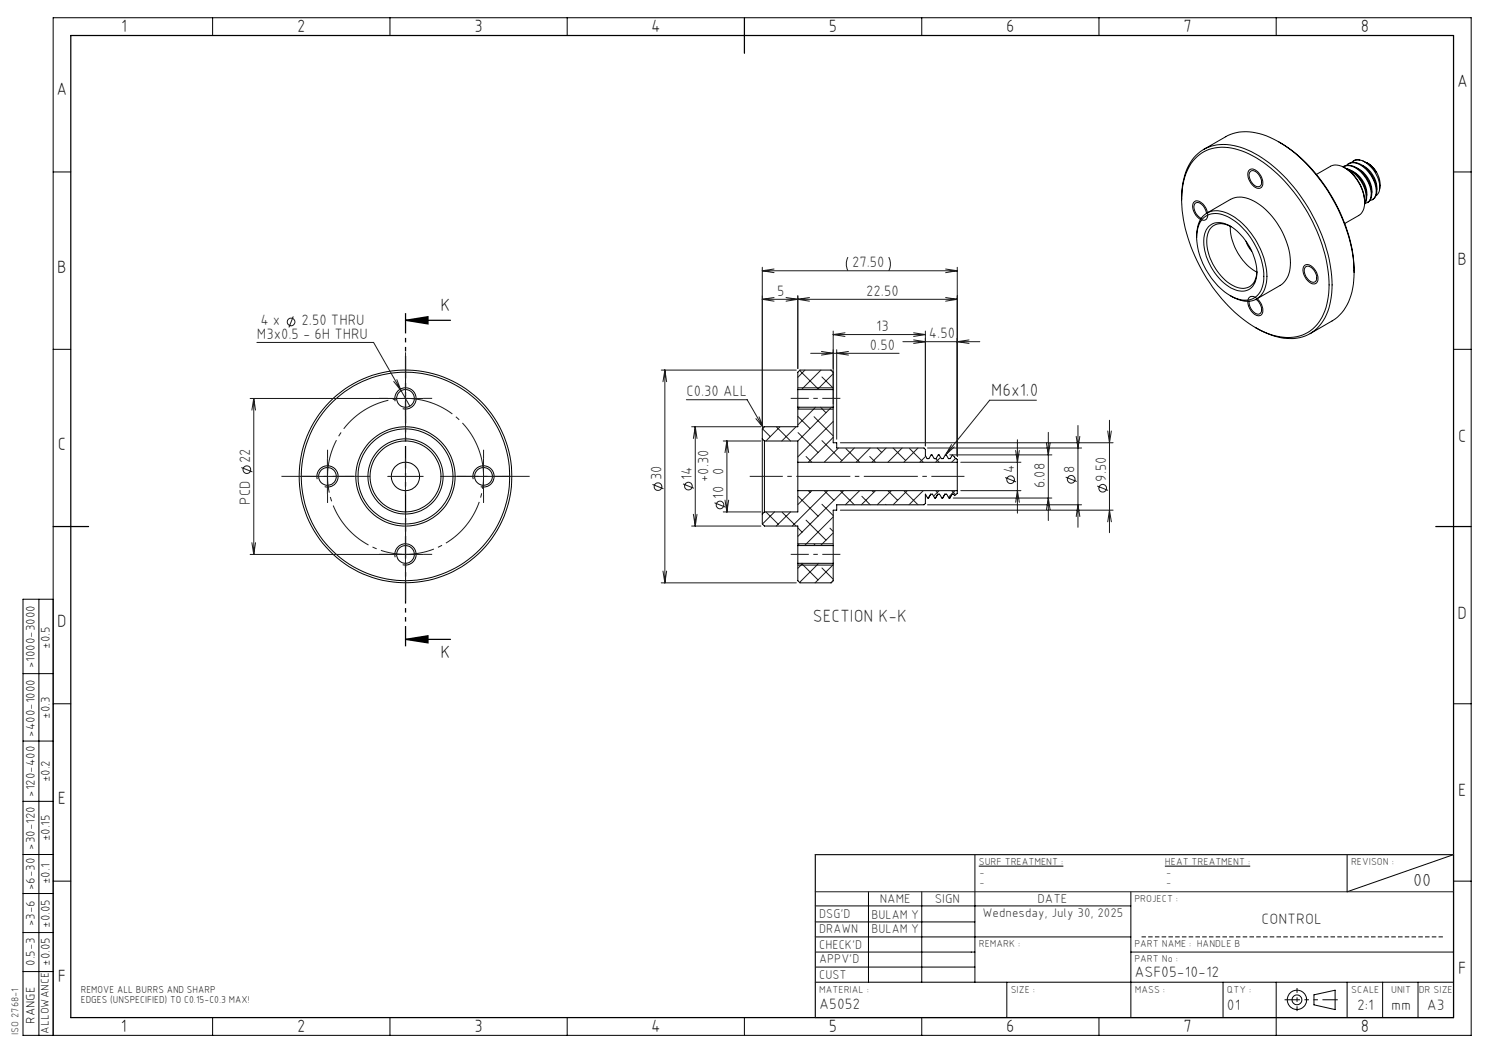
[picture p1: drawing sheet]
<svg xmlns="http://www.w3.org/2000/svg" width="420mm" height="297mm" viewBox="0 0 420 297" stroke-linecap="round" stroke-linejoin="round" font-family="sans-serif">
<g fill="none" stroke="#000" stroke-width=".28">
<path d="M60 5v5M110 5v5M160 5v5M260 5v5M310 5v5M360 5v5M15 48.5h5M333.3 56.4a16.7 16.7 0 0 1 4.7-13.2 12 12 0 0 1 12-1.6 37.3 37.3 0 0 1 18.2 15.7 43 43 0 0 1 7.4 25.4 14 14 0 0 1-5.9 11.3 13.7 13.7 0 0 1-12.6-.1l-3-1.5M336.7 57.1a1.76 1.76 0 0 1 2.7 .5 3.3 3.3 0 0 1 .7 4.3 2.84 2.84 0 0 1-3.3-2.2l-.4-1.3zM337 44.8a11.7 11.7 0 0 1 13.3-2.2 38.1 38.1 0 0 1 17.9 16.2 39.9 39.9 0 0 1 6.4 24.9 12.1 12.1 0 0 1-8 11.1 16.9 16.9 0 0 1-13.3-2.9 46.3 46.3 0 0 1-20-34.9 17.4 17.4 0 0 1 3.7-12.2zM339.5 42.2l6.3-3.6a13.9 13.9 0 0 1 13.4 .6 43.4 43.4 0 0 1 18.7 20.8 40.9 40.9 0 0 1 4.1 16.8M352.3 48a2.13 2.13 0 0 1 3.1 1.2 2.8 2.8 0 0 1 .1 3.8 2.96 2.96 0 0 1-3.2-2.3l-.3-1.3z"/>
<path d="M352.6 48.4a1.81 1.81 0 0 1 2.6 1.2 2.14 2.14 0 0 1 0 3 2.86 2.86 0 0 1-2.8-2.7l-.1-.7zM360.8 40a45.9 45.9 0 0 1 20 27.6 33.5 33.5 0 0 1 1.2 9.2M371.3 49.2l4-2.3a4.8 4.8 0 0 1 5.4 1.5 12.5 12.5 0 0 1 4.2 8.7M378.8 47.1l.1-.1a4.2 4.2 0 0 1 5 1.5 8.1 8.1 0 0 1 2.6 7.6 1.79 1.79 0 0 1-1.5 1.3M378.9 47h.1a3.6 3.6 0 0 1 4.2 .7 9.1 9.1 0 0 1 3.7 7.5 2.06 2.06 0 0 1-1.2 1.9M379.3 47.3a11.8 11.8 0 0 1 5.6 9.8M379.6 47.5a8.4 8.4 0 0 1 5.7 9.4l-.4 .6M379.8 46.7a3.3 3.3 0 0 1 4.6 .3 9.3 9.3 0 0 1 3.8 7.5 2.09 2.09 0 0 1-1.8 2M379.9 47.7a8.7 8.7 0 0 1 5.2 9.2l-.2 .4M380.3 46.2h.1a3.6 3.6 0 0 1 4.2 .6 9.3 9.3 0 0 1 3.7 7.6 2.31 2.31 0 0 1-1.2 1.9M381.4 48.2a7.4 7.4 0 0 1 4.1 6.9M382.8 47.4a7.4 7.4 0 0 1 4.1 6.9"/>
<path d="M383.5 45.1l-.7-.1-1.1 .4M383.5 45.1a2.39 2.39 0 0 0-2.3 .8M383.5 45.1a8.3 8.3 0 0 1 5.5 9l-.9 1M384.2 46.6a7.4 7.4 0 0 1 4.1 6.8M384.5 45.4l2 1.2 1.7 2a6.4 6.4 0 0 0-3-2.8M384.9 57.1a4.1 4.1 0 0 1-1.6 3.7l-4 2.2M385.3 45.8a7.1 7.1 0 0 1 3.9 7.4M410 48.5h5M337.5 67a7.4 7.4 0 0 1 3.1-7 8 8 0 0 1 8.4 1.8 21.4 21.4 0 0 1 8.3 17.7 5.5 5.5 0 0 1-7.6 5.1l-2.7-1.2M339.3 61.7a5.8 5.8 0 0 1 6.9-.6 20.3 20.3 0 0 1 10.2 18.3 5.4 5.4 0 0 1-8.2 4.6 20.3 20.3 0 0 1-10.5-15 9.2 9.2 0 0 1 1.6-7.3zM340.3 60.2a3.2 3.2 0 0 0-2.8-3.1 1.68 1.68 0 0 0-.4 2.6l.6 1 1.1 .9M340.5 60.1l6.6-3.9a7 7 0 0 1 7.2 .8 21.3 21.3 0 0 1 9.6 18.6 6.4 6.4 0 0 1-2.8 4.9l-6.7 3.8"/>
<path d="M340.9 63.9a4.9 4.9 0 0 1 6.3 0 16.1 16.1 0 0 1 7.2 14.2 4.3 4.3 0 0 1-6.6 3.4 15.7 15.7 0 0 1-8.1-15l.6-1.7zM347 63.8a15.5 15.5 0 0 0 7.5 13M347.2 63.9a4.3 4.3 0 0 0-6.1 1 11 11 0 0 0 1.4 10.3 10.9 10.9 0 0 0 8.2 6.1 4.2 4.2 0 0 0 3.8-4.8M351.5 68l.5 1.4 1.1 1.4M368 74.9a2.37 2.37 0 0 1 3.1 1.5 2.67 2.67 0 0 1 0 3.6 2.96 2.96 0 0 1-3.2-2.3l-.4-1.8zM368.2 75.3a1.88 1.88 0 0 1 2.6 1.2 2.18 2.18 0 0 1 0 3 2.96 2.96 0 0 1-2.9-3zM382 76.8a15.9 15.9 0 0 1-5.4 13.2l-7.1 4.1M15 98.5h5M352.3 84a1.73 1.73 0 0 1 2.6 .6 3.3 3.3 0 0 1 .8 4.3 2.84 2.84 0 0 1-3.4-2.3l-.3-1.3zM354.3 84.4a3.4 3.4 0 0 1 1.3 3.8 1.44 1.44 0 0 1-2.3-.5 3.7 3.7 0 0 1-.9-2.7M410 98.5h5M111.5 113.2a3 3 0 0 1 2.6-3.8 3 3 0 0 1 3.3 3.2 3 3 0 0 1-3.8 2.7"/>
<path d="M225 109.9v5M225 109.9v-4.9l.6-.6h8.8l.6 .6v4.9M225 114.9v5.5h-9.4l-.6 .6v2.8M225 114.9h10M225 109.9h10M225 109.4h10M225 115.4h10M235 114.9v10h1v1.5h24.6l.4 .4v1.7a1.06 1.06 0 0 0 1 .9l.6-1.1h.3l.6 1.1h.5l.7-1.1h.2l.6 1.1h.5l.6-1.1h.3l.6 1.1h.5l.6-1.1 .9 1.1 .5 .2v.8M235 109.9v5M89.5 135.1a3 3 0 0 1 2.6-3.7 3 3 0 0 1 3.3 3.2 3 3 0 0 1-3.8 2.7M133.5 135.1a2.99 2.99 0 0 1 2.6-3.7 2.99 2.99 0 0 1 3.3 3.2 2.99 2.99 0 0 1-3.8 2.7M215 123.8v21.2"/>
<path d="M215 123.8l.6 .6M215.6 124.4v20M215.6 124.4h9.4v6M225 130.4v8M225 138.4h45M225 130.4h45M225 138.4v6h-9.4M262.5 139.4l-.6 1M262.5 139.4h.5l.6 1.1h.3M262.5 139.4l-.6 1.1M264.5 139.4l-.6 1M266.5 139.4l-.6 1"/>
<path d="M266.5 139.4h.5l.7 1.1h.2M266.5 139.4l-.6 1.1M268.5 139.4l-.6 1M268.5 139.4l-.6 1.1M270 130.4v8M270 138.4v.8l-.7 .6-.3-.4h-.5M111.5 157.2a2.99 2.99 0 0 1 2.6-3.8 2.99 2.99 0 0 1 3.3 3.2 2.99 2.99 0 0 1-3.8 2.7M215 145v2.8l.6 .6h9.4v5.5M215.6 144.4l-.6 .6M225 153.9v5M225 158.9v4.9l.6 .6h8.8l.6-.6v-4.9M225 153.9h10"/>
<path d="M225 158.9h10M225 153.4h10M225 159.4h10M235 153.9v5M261.9 140.5h-.2l-.7-1.1v2.6l-.4 .4h-24.6v1.5h-1v10M261.9 140.4v.1M263.9 140.5l.6-1.1h.5l.6 1.1h.3M263.9 140.4v.1M265.9 140.4v.1M267.9 140.4v.1M11 169v123M15 169h-8.5v123h408.5v-287h-400v287"/>
<path d="M6.5 190h8.5M15 198.5h5M410 198.5h5M6.5 209h8.5M6.5 226h8.5M6.5 241h8.5M6.5 252h8.5M15 248.5h5M230 255.5h89M245 251.5v25.5M260 251.5v25.5M275 241v36"/>
<path d="M276.1 244.3h23.8M319 251.5v35.5M328.6 244.3h24.1M380 241v10.5l30-10.5v46h-180M410 248.5h5M6.5 274h8.5M6.5 263h8.5M230 268.5h45M230 277h180M230 272.8h45M230 260h45M230 264.3h89"/>
<path d="M284 277v10M319 268.5h91M345 277v10M360 277v15M380 277v10M390 277v10M400 277v10M60 287v5M110 287v5M160 287v5M210 287v5M260 287v5"/>
<path d="M310 287v5M370.6 280.6l6-1.3v5.5l-6-1.4z"/>
<circle cx="114.4" cy="112.4" r="2.51"/>
<circle cx="92.4" cy="134.4" r="2.49"/>
<circle cx="114.4" cy="134.4" r="29.4"/>
<circle cx="114.4" cy="134.4" r="4"/>
<circle cx="114.4" cy="134.4" r="30"/>
<circle cx="114.4" cy="134.4" r="13.4"/>
<circle cx="114.4" cy="134.4" r="14"/>
<circle cx="114.4" cy="134.4" r="10"/>
<circle cx="114.4" cy="134.4" r="10.6"/>
<circle cx="136.4" cy="134.4" r="2.5"/>
<circle cx="114.4" cy="156.4" r="2.5"/>
<circle cx="365.8" cy="282" r="1.38"/>
<circle cx="365.8" cy="282" r="2.72"/>
</g>
<g fill="none" stroke="#191924" stroke-width=".28">
<path d="M215 75.4v44.6M215 76.4h55M215 76.4l3.3 .5M218.3 75.9l-3.3 .5M239.2 72.5l-.5 1.5v.9l.5 1.5M250.7 72.5l.4 1.5-.1 1.5-.3 .9M266.7 75.9l3.3 .5M270 75.4v53.2M270 76.4l-3.3 .5M72.5 96.6h32.9l10.2 17.9M82.7 89.2l-1.2 3.2M215 84.4h55"/>
<path d="M215 84.4l3.3 .5M218.3 83.9l-3.3 .5M221.7 83.9l3.3 .5M225 83.4v20.6M225 84.4l3.3 .5M225 84.4l-3.3 .5M228.3 83.9l-3.3 .5M228.7 99.7h24.9M231.7 99.1l3.3 .6-3.3 .5M235 93.4v20.5M235 94.4h26M235 94.4l3.3 .5"/>
<path d="M236 98.6v25.3M238.3 93.9l-3.3 .5M239.3 99.1l-3.3 .6 3.3 .5M254.7 96.4h21.7M257.7 95.9l3.3 .5-3.3 .5M257.7 93.9l3.3 .5M261 93.4v32.4M261 94.4l-3.3 .5M266.7 83.9l3.3 .5M270 84.4l-3.3 .5M273.3 95.9l-3.3 .5 3.3 .5M70.6 112.4h48.8"/>
<path d="M71.6 112.4v44M71.6 112.4l.5 3.3M71.6 112.4l-.6 3.3M111.9 107.1l1.2 3.1-2-2.6M114.4 107.4v10M186.5 104.4h38.1M187.5 104.4v60M187.5 104.4l.5 3.3M187.5 104.4l-.5 3.3M193.6 112.7h17.1l4.6 8M213.2 118.1l2.1 2.6M214.1 117.6l1.2 3.1"/>
<path d="M225 117.4l3.5 3.5M225.5 114.9l-.5 .5M225.5 104.5l5.3 5.2M227 104.4l-2 2M229.6 117.5l5.4 5.4M230 114.9l-5 5M231.5 114.9l1.5 1.5M231.6 104.4l-5.5 5.5M231.8 106.3l3.2 3.2M234.4 104.4l.6 .6M234.5 114.9l-9.5 9.5M235 118.9l-10 10"/>
<path d="M235 105.4l-4.5 4.5M292.3 112.9h-13.1l-12.5 15.4M312.9 118.5v31.7M68.1 131.9l3.1 1.2M87.4 134.4h10M92.4 129.4v10M109.4 134.4h10M114.4 129.4v10M131.4 134.4h10M136.4 129.4v10M184 136.6l3.1 1.3M192.7 136.5l3 1.2"/>
<path d="M195.1 120.4h19.5M196.1 120.4v28M196.1 120.4l.5 3.3M196.1 120.4l-.5 3.3M204 124.4h10.6M205 124.4v20M205 124.4l.5 3.3M205 124.4l-.5 3.3M215.1 120.9l2.2 2.3M219 120.4l4 4M220 120.4l-4 4M224.5 120.4l-4 4"/>
<path d="M225.1 122l5.7 5.6M225.1 140l5.7 5.6M227.4 128.8l1.6 1.6M228 138.4l.5 .4M229 138.4l-4 3.9M231.8 124.3l5.7 5.6M232.5 138.4l2.7 2.7M233.5 138.4l-10 10M235 123.4l-7 7M236.5 126.4l-4 4M237 138.4l4 4M237 124.9h77"/>
<path d="M237.9 138.4l-12.9 12.9M238.6 126.5l3.9 3.9M241 126.4l-4 4M242.5 138.4l-4.1 4M243.1 140l2.4 2.4M245.3 128.8l1.6 1.6M245.5 126.4l-4 4M246 138.4l.5 .4M246.9 138.4l-3.9 4M247.4 126.4l1.3 1.2M249.9 126.4l-3.9 4M250.4 138.4l2.8 2.7"/>
<path d="M251.4 138.4l-4 4M251.9 126.4l3.5 3.5M254.5 126.4l-4.1 4M255 138.4l3.9 4M255.9 138.4l-4 4M256.5 126.5l3.9 3.9M258.9 126.4l-3.9 4M260.4 138.4l-4 4M261.1 128.7l-1.7 1.7M261.6 126.4h43.5M263.9 129.4l1 1M263.9 138.4l.5 .4"/>
<path d="M264.9 138.4l-1.6 1.5M265.3 129l-1.4 1.4M267.9 128.3h28.8M268.4 125.4l-1.7 2.9M268.4 138.4l1.2 1.2M269.2 126l-2.5 2.3M269.4 138.4l-1.9 1.9M269.5 129.3l-1.1 1.1M271 130.4h17M271 138.4h17M283.5 134.7l3.1 1.2M286.5 127.1l.5 3.3 .5-3.3"/>
<path d="M287 124v20.7M295.2 125l.5 3.3 .5-3.3M295.7 122v24.8M300.6 134.6l3.1 1.2M303.6 123.1l.5 3.3 .5-3.3M304.1 120v28.7M309.5 137.1l3.1 1.2M312.5 121.6l.4 3.3 .6-3.3M70.6 156.4h48.8M71 153.1l.6 3.3M72.1 153.1l-.5 3.3M114.4 151.4v10"/>
<path d="M195.1 148.4h19.5M195.6 145.1l.5 3.3M196.6 145.1l-.5 3.3M201.5 141.8l3.1 1.2M204 144.4h10.6M204.5 141.1l.5 3.3M205.5 141.1l-.5 3.3M216 144.4l3.5 3.4M218.5 144.4l-3.4 3.4M220.6 144.5l3.9 3.9M223 144.4l-4 4M225 153.3l.5 .6"/>
<path d="M225 148.9l1.2 1.2M226.1 158.9l4.7 4.7M226.4 158.9l-1.4 1.4M227.4 146.7l5.6 5.6M229.6 153.5l.4 .4M230.9 158.9l-5.4 5.4M231.8 142.2l3.2 3.2M234.1 149l.9 .9M235 150.3l-3.5 3.6M235 159.3l-5.1 5.1M235 145.8l-8.1 8.1M237 143.9h77"/>
<path d="M249.8 142.2l.1 .2M261.6 142.4h43.5M268.9 140.5h27.8M286.5 141.7l.5-3.3 .5 3.3M295.2 143.8l.5-3.3 .5 3.3M303.6 145.7l.5-3.3 .5 3.3M312.5 147.2l.4-3.3 .6 3.3M186.5 164.4h38.1M187 161.1l.5 3.3M188 161.1l-.5 3.3M231.8 160.2l3.2 3.2M235 163.8l-.6 .6"/>
<path d="M230 251.5h180"/>
<circle cx="82.1" cy="90.8" r="1.08"/>
<circle cx="69.6" cy="132.5" r="1.07"/>
<circle cx="185.6" cy="137.3" r="1.08"/>
<circle cx="194.2" cy="137.1" r="1.08"/>
<circle cx="285.1" cy="135.3" r="1.08"/>
<circle cx="302.2" cy="135.2" r="1.07"/>
<circle cx="311" cy="137.7" r="1.08"/>
<circle cx="203.1" cy="142.4" r="1.07"/>
</g>
<path d="M20 10h390v277h-390zM210 5v10M114.4 90.3l6.3-1v2.1zM114.4 90.3h12.7M15 148.5h10M405 148.5h10M114.4 180.3l6.3-1v2zM114.4 180.3h12.7" fill="none" stroke="#000" stroke-width=".35"/>
<path d="M135.4 127.9a22 22 0 0 0-36.8-8.9 22 22 0 0 0 10 36.6 22 22 0 0 0 27.2-26.4l-.4-1.3" fill="none" stroke="#191924" stroke-width=".28" stroke-dasharray="15.2 1.3 1.3 1.3" stroke-dashoffset="5.2" stroke-linecap="butt"/>
<path d="M114.4 88.3v94" fill="none" stroke="#000" stroke-width=".35" stroke-dasharray="6.3 1.3 1.3 1.3 1.3 1.3" stroke-dashoffset=".6" stroke-linecap="butt"/>
<path d="M272 134.4h-60.5" fill="none" stroke="#191924" stroke-width=".28" stroke-dasharray="15.2 1.3 1.3 1.3" stroke-dashoffset="5.9" stroke-linecap="butt"/>
<path d="M237 112.4h-14M237 156.4h-14" fill="none" stroke="#191924" stroke-width=".28" stroke-dasharray="15.2 1.3 1.3 1.3" stroke-dashoffset="10.1" stroke-linecap="butt"/>
<path d="M365.9 278.7v6.5" fill="none" stroke="#000" stroke-width=".28" stroke-dasharray="15.2 1.3 1.3 1.3" stroke-dashoffset="13.9" stroke-linecap="butt"/>
<path d="M407 264.3h-85" fill="none" stroke="#000" stroke-width=".28" stroke-dasharray="1.3 .6" stroke-linecap="butt"/>
<path d="M377.4 282h-15.1" fill="none" stroke="#000" stroke-width=".28" stroke-dasharray="6.3 1.3 1.3 1.3 1.3 1.3" stroke-dashoffset="2" stroke-linecap="butt"/>
<path d="M104.4 134.4h-25M114.4 124.4v-25M124.4 134.4h25M114.4 144.4v25" fill="none" stroke="#191924" stroke-width=".28" stroke-dasharray="15.2 1.3 1.3 1.3" stroke-dashoffset="4.6" stroke-linecap="butt"/>
<g fill="none" stroke="#191924" stroke-width=".28" stroke-dasharray="15.2 1.3 1.3 1.3" stroke-linecap="butt">
<path d="M109.4 112.4h-2.5M114.4 107.4v-2.5M114.4 117.4v2.5M119.4 112.4h2.5M87.4 134.4h-2.5M92.4 129.4v-2.5M92.4 139.4v2.5M97.4 134.4h2.5M131.4 134.4h-2.5M136.4 129.4v-2.5M136.4 139.4v2.5M141.4 134.4h2.5"/>
<path d="M109.4 156.4h-2.5M114.4 151.4v-2.5M119.4 156.4h2.5M114.4 161.4v2.5"/>
</g>
<path d="M410 241h-180v46" fill="none" stroke="#191924" stroke-width=".35"/>
<path d="M114.4 90.3l6.3-1v2.1zM114.4 180.3l6.3-1v2z" fill="#000"/>
<g font-size="5">
<text x="34.2" y="9.1">1</text>
<text x="83.8" y="9.1">2</text>
<text x="133.8" y="9.1">3</text>
<text x="183.7" y="9.1">4</text>
<text x="233.8" y="9.1">5</text>
<text x="283.8" y="9.1">6</text>
<text x="333.8" y="9.1">7</text>
<text x="383.8" y="9.1">8</text>
<text x="16" y="26.9">A</text>
<text x="411" y="24.6">A</text>
<text x="16.2" y="76.9">B</text>
<text x="411.2" y="74.6">B</text>
<text x="124.3" y="87.7">K</text>
<text x="411.3" y="124.6">C</text>
<text x="16.3" y="126.9">C</text>
<text x="16.2" y="176.9">D</text>
<text x="411.2" y="174.6">D</text>
<text x="124.3" y="185.7">K</text>
<text x="16.3" y="226.9">E</text>
<text x="411.3" y="224.6">E</text>
<text x="411.3" y="274.6">F</text>
<text x="16.3" y="276.9">F</text>
<text x="34.1" y="291.1">1</text>
<text x="83.8" y="291.1">2</text>
<text x="133.8" y="291.1">3</text>
<text x="183.7" y="291.1">4</text>
<text x="233.8" y="291.1">5</text>
<text x="283.8" y="291.1">6</text>
<text x="333.8" y="291.2">7</text>
<text x="383.8" y="291.2">8</text>
</g>
<g font-size="5" fill="#191924">
<text x="279.6" y="111.7">M6x1.0</text>
<text x="229.3" y="175.5">SECTION K-K</text>
</g>
<text font-size="4.9" fill="#191924" x="398.6" y="249.9">00</text>
<g font-size="4.2" fill="#191924">
<text x="240.4" y="75.4">27.50</text>
<text x="219.2" y="83.4">5</text>
<text x="244.3" y="83.4">22.50</text>
<text x="72.5" y="95.6">M3x0.5 - 6H THRU</text>
<text x="73.4" y="91.7">4 x</text>
<text x="85.1" y="91.7">2.50 THRU</text>
<text x="247.1" y="93.4">13</text>
<text x="262" y="95.4">4.50</text>
<text x="245.4" y="98.6">0.50</text>
<text x="193.6" y="111.7">C0.30 ALL</text>
<text x="70.6" y="130.7" transform="rotate(-90 70.6 130.7)">22</text>
<text x="186.6" y="135.5" transform="rotate(-90 186.6 135.5)">30</text>
<text x="195.1" y="135.3" transform="rotate(-90 195.1 135.3)">14</text>
<text x="199.8" y="135.9" transform="rotate(-90 199.8 135.9)">+0.30</text>
<text x="204.1" y="133.8" transform="rotate(-90 204.1 133.8)">0</text>
<text x="286" y="133.5" transform="rotate(-90 286 133.5)">4</text>
<text x="294.7" y="137.7" transform="rotate(-90 294.7 137.7)">6.08</text>
<text x="303.1" y="133.4" transform="rotate(-90 303.1 133.4)">8</text>
<text x="312" y="135.9" transform="rotate(-90 312 135.9)">9.50</text>
<text x="70.6" y="142.3" transform="rotate(-90 70.6 142.3)">PCD</text>
<text x="204.1" y="140.6" transform="rotate(-90 204.1 140.6)">10</text>
<text x="355.9" y="260.8">CONTROL</text>
<text x="320" y="275.6">ASF05-10-12</text>
<text x="231.1" y="284.6">A5052</text>
<text x="346.1" y="285">01</text>
<text x="382.8" y="284.8">2:1</text>
<text x="392.4" y="284.8">mm</text>
<text x="402.5" y="284.8">A3</text>
</g>
<g font-size="3.6" fill="#191924">
<text x="248.1" y="254.6">NAME</text>
<text x="263.7" y="254.6">SIGN</text>
<text x="292.6" y="254.6">DATE</text>
<text x="231.1" y="258.9">DSG'D</text>
<text x="231.1" y="263.3">DRAWN</text>
<text x="245.8" y="263.3">BULAM Y</text>
<text x="245.8" y="259.3">BULAM Y</text>
<text x="231.1" y="267.6">CHECK'D</text>
<text x="231.1" y="271.6">APPV'D</text>
<text x="231.1" y="276">CUST</text>
</g>
<g font-size="3.5">
<text x="14.1" y="183" transform="rotate(-90 14.1 183)">±0.5</text>
<text x="9.8" y="188.5" transform="rotate(-90 9.8 188.5)">&gt;1000-3000</text>
<text x="14.1" y="202.8" transform="rotate(-90 14.1 202.8)">±0.3</text>
<text x="9.8" y="207.8" transform="rotate(-90 9.8 207.8)">&gt;400-1000</text>
<text x="14.1" y="220.7" transform="rotate(-90 14.1 220.7)">±0.2</text>
<text x="9.8" y="224.7" transform="rotate(-90 9.8 224.7)">&gt;120-400</text>
<text x="9.8" y="239.7" transform="rotate(-90 9.8 239.7)">&gt;30-120</text>
<text x="14.1" y="237.3" transform="rotate(-90 14.1 237.3)">±0.15</text>
<text x="9.8" y="251" transform="rotate(-90 9.8 251)">&gt;6-30</text>
<text x="14.1" y="249.3" transform="rotate(-90 14.1 249.3)">±0.1</text>
<text x="9.8" y="261.3" transform="rotate(-90 9.8 261.3)">&gt;3-6</text>
<text x="14.1" y="261.7" transform="rotate(-90 14.1 261.7)">±0.05</text>
<text x="9.8" y="272.4" transform="rotate(-90 9.8 272.4)">0.5-3</text>
<text x="14.1" y="272.4" transform="rotate(-90 14.1 272.4)">±0.05</text>
<text x="9.8" y="288.7" transform="rotate(-90 9.8 288.7)">RANGE</text>
</g>
<text font-size="3.5" fill="#191924" x="277.1" y="258.5">Wednesday, July 30, 2025</text>
<text font-size="3.2" x="13.8" y="291.5" transform="rotate(-90 13.8 291.5)">ALLOWANCE</text>
<g font-size="2.8" fill="#191924">
<text x="276.1" y="244">SURF TREATMENT :</text>
<text x="328.6" y="244">HEAT TREATMENT :</text>
<text x="381.1" y="244">REVISON :</text>
<text x="276.3" y="250">-</text>
<text x="276.3" y="247">-</text>
<text x="329" y="250">-</text>
<text x="329" y="247">-</text>
<text x="320" y="254.4">PROJECT :</text>
<text x="276.1" y="267.2">REMARK :</text>
<text x="320" y="267.2">PART NAME : HANDLE B</text>
<text x="320" y="271.4">PART No :</text>
<text x="231.1" y="279.9">MATERIAL :</text>
<text x="285.1" y="279.9">SIZE :</text>
<text x="320.1" y="279.9">MASS :</text>
<text x="346.1" y="279.9">QTY :</text>
<text x="381.1" y="279.9">SCALE</text>
<text x="392.4" y="279.9">UNIT</text>
<text x="400.2" y="279.9">DR SIZE</text>
<text x="5.3" y="291.9" transform="rotate(-90 5.3 291.9)">ISO 2768-1</text>
</g>
<g font-size="2.8">
<text x="22.8" y="280.1">REMOVE ALL BURRS AND SHARP</text>
<text x="22.8" y="283">EDGES (UNSPECIFIED) TO C0.15-C0.3 MAX!</text>
</g>
</svg>
